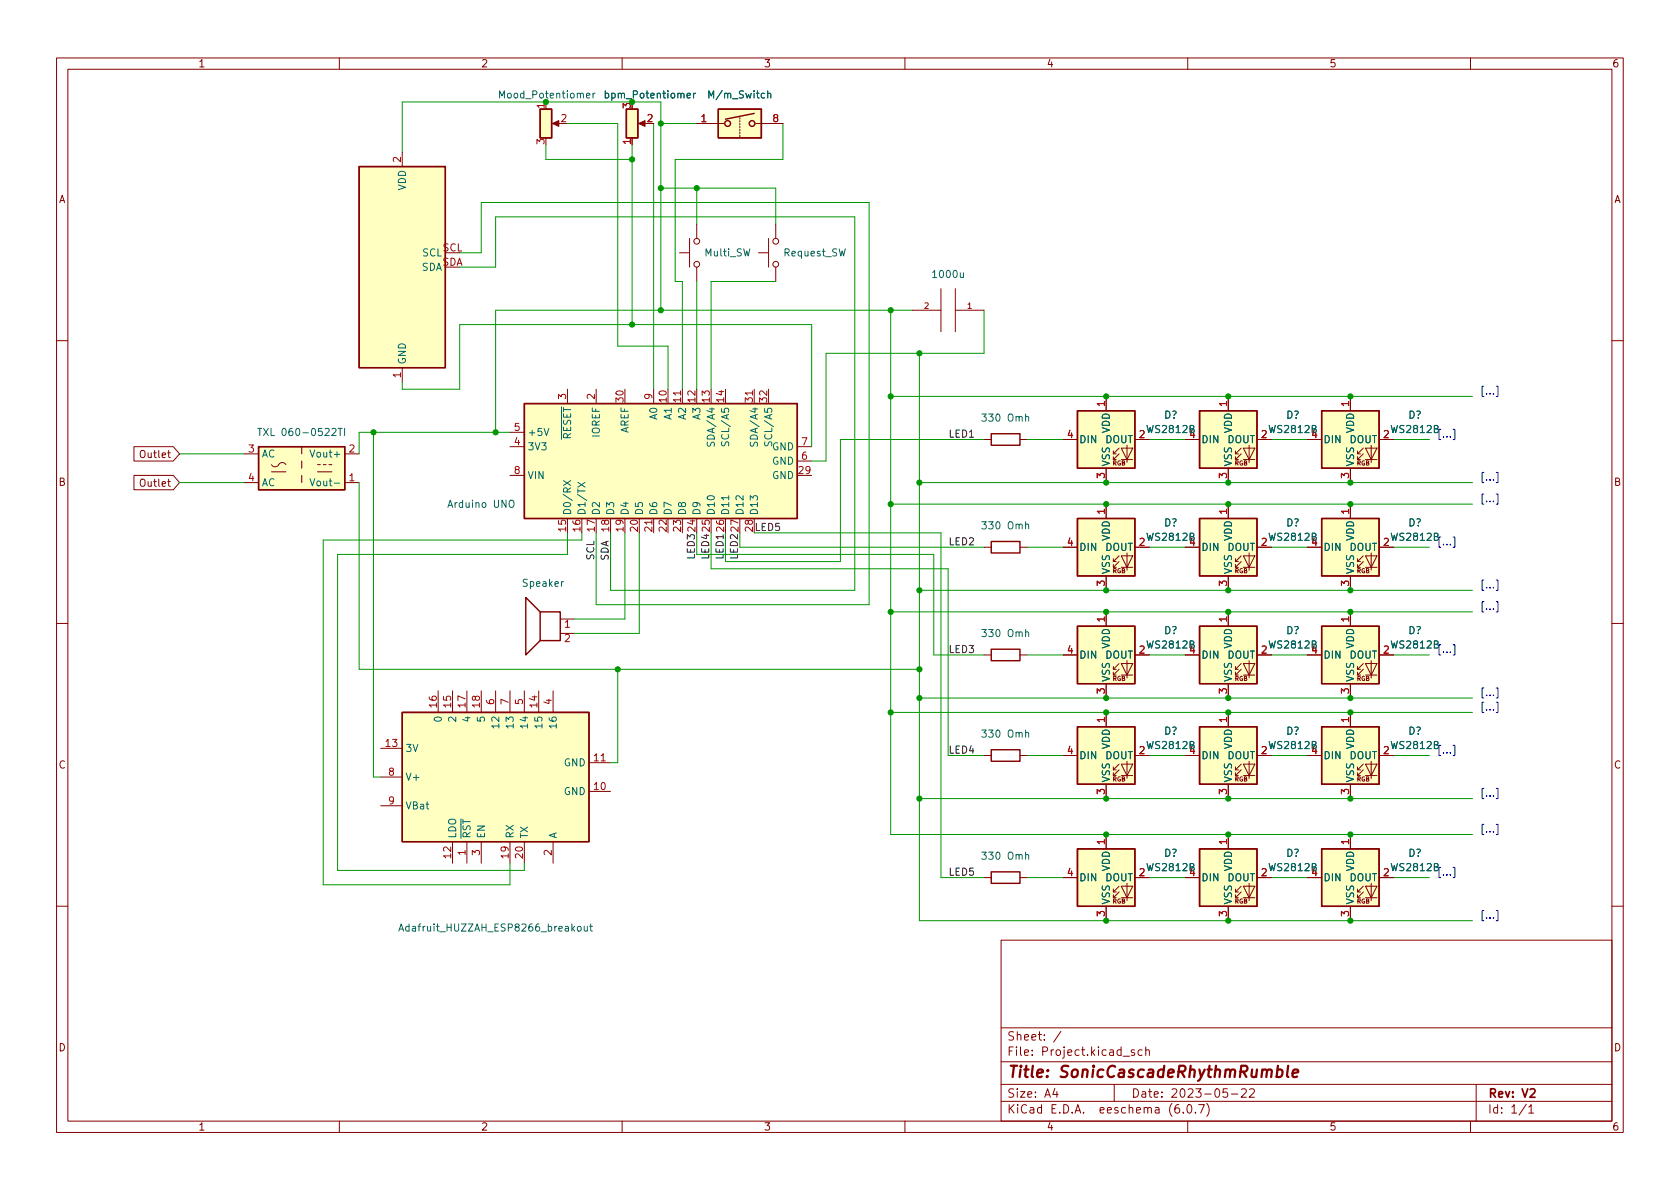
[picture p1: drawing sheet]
<svg xmlns="http://www.w3.org/2000/svg" width="297mm" height="210mm" viewBox="0 0 297 210" stroke-linecap="round" stroke-linejoin="round" font-family="sans-serif">
<g fill="none" stroke="#840000" stroke-width=".18">
<path d="M10 10.2h277v190.1h-277zM12 12.2h273v186.1h-273zM60 10.2v2M110 10.2v2M160 10.2v2M210 10.2v2M260 10.2v2M71.1 26.9v2.6M98 21.8h1.1M113.3 21.8h1M123.2 21.8h4.8M123.2 39.6v2.6"/>
<path d="M130.8 20.8v.3M130.8 21.3v.3M130.8 21.8v.3M130.8 22.3v.3M130.8 22.9v.2M130.8 23.4v.2M130.8 23.9v.5M133.6 21.8h4.8M137.2 39.6v2.6M120.1 44.7h1.8M121.9 42.2v5M123.2 47.2v2.6"/>
<path d="M134.1 44.7h1.8M135.9 42.2v5M137.2 47.2v2.6M161.3 54.9h5.1M166.4 51v7.7M168.9 51v7.7M168.9 54.9h5.1M10 60.2h2M23.7 79h6.9l1.1 1.3-1.1 1.2h-6.9zM53.3 79v1.3M71.1 65v2.6M90.2 79h2.5"/>
<path d="M90.2 76.4h2.5M100.3 68.8v2.6M105.4 68.8v2.6M115.6 68.8v2.6M120.6 68.8v2.6M133.3 68.8v2.6M141 79h2.5M174 77.7h1.3M180.3 77.7h1.3M188 77.7h2.5M195.6 70.1v2.5M197.9 79.2l-1.1 1.1v-.5"/>
<path d="M198.2 79.2h2.1l-1 2.1zM199.3 78.7v3.1M200.7 77.7h2.5M209.5 77.7h2.6M217.2 70.1v2.5M219.5 79.2l-1.1 1.1v-.5M219.8 79.2h2.1l-1 2.1zM220.9 78.7v3.1M222.2 77.7h2.6M231.1 77.7h2.6M238.8 70.1v2.5M241 79.2l-1 1.1v-.5"/>
<path d="M241.4 79.2h2.1l-1.1 2.1zM242.4 78.7v3.1M243.8 77.7h2.6M285 60.2h2M23.7 84.1h6.9l1.1 1.2-1.1 1.3h-6.9zM43.2 80.3h2.5M43.2 85.3h2.5M48 83.4h2.5M48 82.2a.8 .8 0 0 0 .8 .3 .8 .8 0 0 0 .7-.5 .73 .73 0 0 1 1 .2M53.3 81.5v1.3M53.3 84.1v1.2M56.1 83.4h2.6"/>
<path d="M56.1 82.2h.5M57.1 82.2h.6M58.2 82.2h.5M61 80.3h2.5M61 85.3h2.5M90.2 84.1h2.5M115.6 91.7v2.5M141 81.5h2.5M174 96.8h1.3M180.3 96.8h1.3M188 96.8h2.5M195.6 82.8v2.5"/>
<path d="M195.6 89.1v2.6M196.8 99.3h.6M196.8 80.3h.6M197.9 80.3l-1.1 1v-.5M197.9 99.3l-1.1 1v-.5M197.9 98.3l-1.1 1v-.5M198.2 98.3h2.1l-1 2zM198.2 81.3h2.1M199.3 97.8v3M200.7 96.8h2.5M209.5 96.8h2.6M217.2 82.8v2.5"/>
<path d="M217.2 89.1v2.6M218.4 99.3h.5M218.4 80.3h.5M219.5 80.3l-1.1 1v-.5M219.5 99.3l-1.1 1v-.5M219.5 98.3l-1.1 1v-.5M219.8 98.3h2.1l-1 2zM219.8 81.3h2.1M220.9 97.8v3M222.2 96.8h2.6M231.1 96.8h2.6M238.8 82.8v2.5"/>
<path d="M238.8 89.1v2.6M240 99.3h.5M240 80.3h.5M241 99.3l-1 1v-.5M241 98.3l-1 1v-.5M241 80.3l-1 1v-.5M241.4 98.3h2.1l-1.1 2zM241.4 81.3h2.1M242.4 97.8v3M243.8 96.8h2.6M10 110.2h2M99.1 109.5h2.5"/>
<path d="M99.1 112h2.5M174 115.8h1.3M180.3 115.8h1.3M188 115.8h2.5M195.6 101.8v2.6M195.6 108.2v2.5M196.8 118.4h.6M197.9 118.4l-1.1 1v-.5M197.9 117.3l-1.1 1.1v-.5M198.2 117.3h2.1l-1 2.1zM198.2 100.3h2.1M198.2 119.4h2.1"/>
<path d="M199.3 116.8v3.1M200.7 115.8h2.5M209.5 115.8h2.6M217.2 101.8v2.6M217.2 108.2v2.5M218.4 118.4h.5M219.5 118.4l-1.1 1v-.5M219.5 117.3l-1.1 1.1v-.5M219.8 117.3h2.1l-1 2.1zM219.8 100.3h2.1M219.8 119.4h2.1M220.9 116.8v3.1"/>
<path d="M222.2 115.8h2.6M231.1 115.8h2.6M238.8 101.8v2.6M238.8 108.2v2.5M240 118.4h.5M241 118.4l-1 1v-.5M241 117.3l-1 1.1v-.5M241.4 117.3h2.1l-1.1 2.1zM241.4 100.3h2.1M241.4 119.4h2.1M242.4 116.8v3.1M243.8 115.8h2.6"/>
<path d="M285 110.2h2M67.3 132.3h3.8M67.3 137.4h3.8M77.5 122.2v3.8M80 122.2v3.8M82.5 122.2v3.8M85.1 122.2v3.8M87.6 122.2v3.8M90.2 122.2v3.8M92.7 122.2v3.8M95.2 122.2v3.8M97.8 122.2v3.8"/>
<path d="M104.1 139.9h3.8M104.1 134.9h3.8M174 133.6h1.3M180.3 133.6h1.3M188 133.6h2.5M195.6 120.9v2.5M195.6 126v2.5M195.6 138.7v2.5M196.8 136.1h.6M197.9 136.1l-1.1 1.1v-.6M197.9 135.1l-1.1 1v-.5M198.2 135.1h2.1l-1 2.1z"/>
<path d="M198.2 137.2h2.1M199.3 134.6v3.1M200.7 133.6h2.5M209.5 133.6h2.6M217.2 120.9v2.5M217.2 126v2.5M217.2 138.7v2.5M218.4 136.1h.5M219.5 136.1l-1.1 1.1v-.6M219.5 135.1l-1.1 1v-.5M219.8 135.1h2.1l-1 2.1zM219.8 137.2h2.1"/>
<path d="M220.9 134.6v3.1M222.2 133.6h2.6M231.1 133.6h2.6M238.8 120.9v2.5M238.8 126v2.5M238.8 138.7v2.5M240 136.1h.5M241 136.1l-1 1.1v-.6M241 135.1l-1 1v-.5M241.4 135.1h2.1l-1.1 2.1zM241.4 137.2h2.1M242.4 134.6v3.1"/>
<path d="M243.8 133.6h2.6M67.3 142.5h3.8M80 148.8v3.8M82.5 148.8v3.8M85.1 148.8v3.8M90.2 148.8v3.8M92.7 148.8v3.8M97.8 148.8v3.8M174 155.2h1.3M180.3 155.2h1.3M188 155.2h2.5M195.6 147.6v2.5"/>
<path d="M196.8 157.7h.6M197.9 157.7l-1.1 1v-.5M197.9 156.7l-1.1 1v-.5M198.2 156.7h2.1l-1 2zM198.2 158.7h2.1M199.3 156.2v3.1M200.7 155.2h2.5M209.5 155.2h2.6M217.2 147.6v2.5M218.4 157.7h.5M219.5 157.7l-1.1 1v-.5M219.5 156.7l-1.1 1v-.5"/>
<path d="M219.8 156.7h2.1l-1 2zM219.8 158.7h2.1M220.9 156.2v3.1M222.2 155.2h2.6M231.1 155.2h2.6M238.8 147.6v2.5M240 157.7h.5M241 157.7l-1 1v-.5M241 156.7l-1 1v-.5M241.4 156.7h2.1l-1.1 2zM241.4 158.7h2.1M242.4 156.2v3.1"/>
<path d="M243.8 155.2h2.6M10 160.2h2M177 166.3h108v32h-108zM195.6 160.3v2.5M217.2 160.3v2.5M238.8 160.3v2.5M285 160.2h2M60 198.3v2M110 198.3v2M160 198.3v2M177 194.8h108M177 191.8h108"/>
<path d="M177 187.8h108M177 181.8h108M186.5 192.5l-.4 1h1M186.9 193v1M187.6 182.4l-1.3 1.9M197 191.8v3M198.6 186.8h1.1M200.6 185.7l-.4-.1-.2 .2 .1 .3 .5 .1v.4h-.6M201.9 185.7l-.4-.1-.3 .3v.4l.2 .3h.5M202.6 185.8l.2-.2 .3 .1 .1 .9M202.6 185.1v1.5M208.4 195.3a.59 .59 0 0 0-.7 .7v.5l.2 .3h.4l.2-.1 .1-.5-.2-.2-.4-.1-.3 .3"/>
<path d="M209.2 196.7v.1M210 198.3v2M210.1 195.4l.1-.1a.81 .81 0 0 1 .6 .7 .81 .81 0 0 1-.3 .8h-.1a.81 .81 0 0 1-.6-.6 .81 .81 0 0 1 .3-.8zM211.4 196.7v.1M211.9 195.3h1l-.6 1.5M213.4 195.1a1.72 1.72 0 0 1 0 2.3M217 192.5h-.7l-.1 .7 .2-.1 .5 .1 .2 .2-.1 .5-.2 .1-.6-.1M217.7 193.5h1.2M219.5 192.7l.6-.2 .2 .2 .1 .3-1 1h1M220.9 192.7l.6-.2 .2 .2 .1 .3-.9 1h.9M260 198.3v2M261 191.8v6.5"/>
<path d="M269.9 195.3l-1.3 1.9M270.3 195.8l.4-.5v1.5M270.3 196.8h.9"/>
<circle cx="123.2" cy="42.7" r=".51"/>
<circle cx="123.2" cy="46.7" r=".51"/>
<circle cx="137.2" cy="46.7" r=".51"/>
<circle cx="137.2" cy="42.7" r=".51"/>
</g>
<path d="M270.6 192.7l.5-.2 .2 .2 .1 .3-.9 1h.9" fill="none" stroke="#840000" stroke-width=".3"/>
<path d="M225.9 189.2l.2-.1 .5 .1 .2 .3-.1 .6a.66 .66 0 0 1-1 .3M227.8 188.5l-.3 1.7 .3 .3M228.5 189.8l1-.2v-.4l-.2-.1-.6 .1-.2 1 .3 .3 .5-.1" fill="none" stroke="#840000" stroke-width=".4"/>
<g fill="#ffffc2" stroke="#ffffc2" stroke-width=".18">
<path d="M110.7 19.3h2.1v5.1h-2.1z"/>
<path d="M92.7 71.4h48.3v20.3h-48.3z"/>
<path d="M233.7 128.5h10.1v10.2h-10.1z"/>
<path d="M63.5 29.5h15.2v35.5h-15.2z"/>
<path d="M233.7 91.7h10.1v10.1h-10.1z"/>
<path d="M95.5 19.3h2v5.1h-2z"/>
<path d="M212.1 72.6h10.1v10.2h-10.1z"/>
<path d="M190.5 72.6h10.2v10.2h-10.2z"/>
<path d="M71.1 126h33v22.8h-33z"/>
<path d="M127 19.3h7.6v5.1h-7.6z"/>
<path d="M233.7 72.6h10.1v10.2h-10.1z"/>
<path d="M190.5 91.7h10.2v10.1h-10.2z"/>
<path d="M212.1 91.7h10.1v10.1h-10.1z"/>
<path d="M45.7 79h15.3v7.6h-15.3z"/>
<path d="M212.1 150.1h10.1v10.2h-10.1z"/>
<path d="M212.1 110.7h10.1v10.2h-10.1z"/>
<path d="M190.5 150.1h10.2v10.2h-10.2z"/>
<path d="M212.1 128.5h10.1v10.2h-10.1z"/>
<path d="M190.5 128.5h10.2v10.2h-10.2z"/>
<path d="M190.5 110.7h10.2v10.2h-10.2z"/>
<path d="M233.7 110.7h10.1v10.2h-10.1z"/>
<path d="M233.7 150.1h10.1v10.2h-10.1z"/>
</g>
<g fill="none" stroke="#840000" stroke-width=".25">
<path d="M95.5 19.3h2v5.1h-2zM110.7 19.3h2.1v5.1h-2.1zM127 19.3h7.6v5.1h-7.6zM63.5 29.5h15.2v35.5h-15.2zM133.3 20.1l-5 1M45.7 79h15.3v7.6h-15.3zM92.7 71.4h48.3v20.3h-48.3zM175.3 76.7h5v2h-5zM190.5 72.6h10.2v10.2h-10.2zM212.1 72.6h10.1v10.2h-10.1zM233.7 72.6h10.1v10.2h-10.1zM175.3 95.8h5v2h-5z"/>
<path d="M190.5 91.7h10.2v10.1h-10.2zM212.1 91.7h10.1v10.1h-10.1zM233.7 91.7h10.1v10.1h-10.1zM95.5 108.2h3.6v5.1h-3.6zM95.5 108.2l-2.5-2.5v10.1l2.5-2.5M175.3 114.8h5v2h-5zM190.5 110.7h10.2v10.2h-10.2zM212.1 110.7h10.1v10.2h-10.1zM233.7 110.7h10.1v10.2h-10.1zM71.1 126h33v22.8h-33zM175.3 132.6h5v2h-5zM190.5 128.5h10.2v10.2h-10.2z"/>
<path d="M212.1 128.5h10.1v10.2h-10.1zM233.7 128.5h10.1v10.2h-10.1zM175.3 154.2h5v2h-5zM190.5 150.1h10.2v10.2h-10.2zM212.1 150.1h10.1v10.2h-10.1zM233.7 150.1h10.1v10.2h-10.1z"/>
<circle cx="128.7" cy="21.8" r=".51"/>
<circle cx="133" cy="21.8" r=".51"/>
</g>
<g fill="#840000" stroke="#840000" stroke-width=".18">
<path d="M112.9 21.8l1.1-.5v1z"/>
<path d="M97.7 21.8l1.1-.5v1z"/>
</g>
<g fill="none" stroke="#006464" stroke-width=".18">
<path d="M103.7 16.9l.6-.1-.1-.3h-.3l-.2 .2 .1 .6h.4M104.8 16.5v.8M105.2 16.5l-.4 .2M121.5 16.9l.6-.1-.1-.3h-.3l-.2 .2v.6h.5M122.6 16.5v.8M123 16.5l-.4 .2M135.7 16.6l.2-.1h.3l.1 .8M45.6 75.8h.7M45.9 75.8v1.2M54.8 79.6l.4 1.2 .5-1.2M59.8 75.8h.7M60.1 75.8v1.2"/>
<path d="M60.9 75.8v1.2M96.2 75.8l.4 1.2 .4-1.2M125.1 78.2l-.1 .5 .2 .1h.3l.3-.5 .3-.1 .2 .2-.1 .5M127.6 78.1v.5l.1 .2h.4l.2-.6 .3-.1 .2 .3v.4M132.7 78.2v.5l.1 .1h.3l.3-.5 .3-.1 .2 .2v.5M135.3 78.1l-.1 .5 .1 .2h.4l.2-.6 .3-.1 .3 .3-.1 .4M181.3 73.8l.2-.2 .3 .1 .1 .8M54.8 84.6l.4 1.3 .5-1.3M90.2 88.5h.1a.43 .43 0 0 1 .6 .4v.4a.42 .42 0 0 1-.5 .4 .42 .42 0 0 1-.4-.4v-.4zM99.6 85l1.3 .8M100.9 85l-1.3 .8M102.2 85.3l1.2 .8"/>
<path d="M103.4 85.3l-1.2 .8M128.8 87.7v.7M181.3 92.8l.2-.1h.3l.1 .8M181.3 111.9l.2-.2 .3 .1 .1 .8M181.3 129.6l.2-.1 .3 .1 .1 .8M181.3 151.2l.2-.1 .3 .1 .1 .8M70.5 164.7l.4-1.3 .5 1.3M70.6 164.3h.6M103.3 163.8l.1 .8 .3 .1 .1-.2M103.8 163.8v.9M104.3 163.8h.4M104.4 163.4v1.1l.3 .2"/>
</g>
<g fill="none" stroke="#0000c2" stroke-width=".18">
<path d="M256.9 75.9h.3v1.8h-.3M264.5 68.3h.3v1.8h-.3M256.9 95h.3v1.8h-.3M264.5 83.5h.3v1.9h-.3M264.5 87.3h.3v1.9h-.3M256.9 114h.3v1.8h-.3M264.5 106.4h.3v1.8h-.3M264.5 102.6h.3v1.8h-.3M256.9 131.8h.3v1.8h-.3M264.5 139.4h.3v1.8h-.3M264.5 124.2h.3v1.8h-.3M264.5 121.6h.3v1.9h-.3"/>
<path d="M256.9 153.4h.3v1.8h-.3M264.5 145.8h.3v1.8h-.3M264.5 161h.3v1.8h-.3"/>
</g>
<g fill="none" stroke="#009600" stroke-width=".18">
<path d="M71.1 26.9v-8.9h45.7v36.9M96.5 25.6v2.6h15.3M100.3 21.8h8.9v39.4h8.9v7.6M111.8 25.6v31.8M115.6 21.8v47M116.8 21.8h6.4M116.8 33.3h20.4v6.3M123.2 33.3v6.3M138.4 21.8v6.4h-19v21.6h1.2v19M81.3 47.2h6.3v-8.9h63.5v66.1h-43.2v-10.2M81.3 44.7h3.8v-8.9h68.6v71.1h-48.3v-12.7M123.2 49.8v19"/>
<path d="M137.2 49.8h-11.5v19M157.5 54.9v92.7h102.8M161.3 54.9h-73.7v21.5M174 54.9v7.6h-28v19h-2.5M66 76.4v61h1.3M71.1 67.6v1.2h10.2v-11.4h62.2v21.6M90.2 76.4h-26.7v3.9M157.5 70.1h102.8M162.6 62.5v100.3h97.7M174 77.7h-25.4v21.6h-20.3v-5.1M181.6 77.7h6.4M203.2 77.7h6.3"/>
<path d="M224.8 77.7h6.3M246.4 77.7h6.3M31.7 85.3h11.5M31.7 80.3h11.5M63.5 85.3v33.1h99.1M100.3 94.2v3.8h-40.6v55.9h33v-1.3M102.9 94.2v1.3h-45.8v61h33.1v-3.9M110.5 94.2v15.3h-8.9M113 94.2v17.8h-11.4M123.2 94.2v3.8h41.9v17.8h8.9M125.7 94.2v6.4h41.9v33h6.4M130.8 96.8h43.2"/>
<path d="M133.3 94.2h33.1v61h7.6M157.5 89.1h102.8M162.6 85.3h97.7M181.6 96.8h6.4M203.2 96.8h6.3M224.8 96.8h6.3M246.4 96.8h6.3M109.2 118.4v16.5h-1.3M157.5 108.2h102.8M162.6 104.4h97.7M181.6 115.8h6.4M203.2 115.8h6.3"/>
<path d="M224.8 115.8h6.3M246.4 115.8h6.3M157.5 126h102.8M162.6 123.4h97.7M181.6 133.6h6.4M203.2 133.6h6.3M224.8 133.6h6.3M246.4 133.6h6.3M162.6 141.2h97.7M181.6 155.2h6.4M203.2 155.2h6.3M224.8 155.2h6.3"/>
<path d="M246.4 155.2h6.3"/>
</g>
<g fill="#009600" stroke="#009600" stroke-width=".18">
<circle cx="162.6" cy="123.4" r=".46"/>
<circle cx="162.6" cy="118.4" r=".46"/>
<circle cx="162.6" cy="85.3" r=".46"/>
<circle cx="162.6" cy="104.4" r=".46"/>
<circle cx="157.5" cy="89.1" r=".46"/>
<circle cx="157.5" cy="126" r=".46"/>
<circle cx="162.6" cy="141.2" r=".46"/>
<circle cx="157.5" cy="108.2" r=".46"/>
<circle cx="109.2" cy="118.4" r=".46"/>
<circle cx="162.6" cy="62.5" r=".46"/>
<circle cx="157.5" cy="54.9" r=".46"/>
<circle cx="157.5" cy="70.1" r=".46"/>
<circle cx="66" cy="76.4" r=".46"/>
<circle cx="87.6" cy="76.4" r=".46"/>
<circle cx="96.5" cy="18" r=".46"/>
<circle cx="111.8" cy="18" r=".46"/>
<circle cx="111.8" cy="28.2" r=".46"/>
<circle cx="111.8" cy="57.4" r=".46"/>
<circle cx="123.2" cy="33.3" r=".46"/>
<circle cx="116.8" cy="21.8" r=".46"/>
<circle cx="116.8" cy="33.3" r=".46"/>
<circle cx="116.8" cy="54.9" r=".46"/>
<circle cx="195.6" cy="70.1" r=".46"/>
<circle cx="195.6" cy="108.2" r=".46"/>
<circle cx="195.6" cy="123.4" r=".46"/>
<circle cx="195.6" cy="104.4" r=".46"/>
<circle cx="195.6" cy="126" r=".46"/>
<circle cx="217.2" cy="147.6" r=".46"/>
<circle cx="217.2" cy="141.2" r=".46"/>
<circle cx="217.2" cy="108.2" r=".46"/>
<circle cx="195.6" cy="147.6" r=".46"/>
<circle cx="195.6" cy="162.8" r=".46"/>
<circle cx="195.6" cy="141.2" r=".46"/>
<circle cx="217.2" cy="104.4" r=".46"/>
<circle cx="217.2" cy="162.8" r=".46"/>
<circle cx="238.8" cy="162.8" r=".46"/>
<circle cx="217.2" cy="126" r=".46"/>
<circle cx="217.2" cy="123.4" r=".46"/>
<circle cx="217.2" cy="70.1" r=".46"/>
<circle cx="217.2" cy="85.3" r=".46"/>
<circle cx="195.6" cy="89.1" r=".46"/>
<circle cx="217.2" cy="89.1" r=".46"/>
<circle cx="238.8" cy="70.1" r=".46"/>
<circle cx="195.6" cy="85.3" r=".46"/>
<circle cx="238.8" cy="89.1" r=".46"/>
<circle cx="238.8" cy="85.3" r=".46"/>
<circle cx="238.8" cy="126" r=".46"/>
<circle cx="238.8" cy="141.2" r=".46"/>
<circle cx="238.8" cy="108.2" r=".46"/>
<circle cx="238.8" cy="123.4" r=".46"/>
<circle cx="238.8" cy="104.4" r=".46"/>
<circle cx="238.8" cy="147.6" r=".46"/>
</g>
<text font-size="2.8" fill="#840000" x="178" y="190.6">Title: SonicCascadeRhythmRumble</text>
<g font-size="2.1" fill="#840000">
<text x="178" y="184">Sheet: /</text>
<text x="178" y="186.7">File: Project.kicad_sch</text>
<text x="178" y="196.9">KiCad E.D.A. eeschema (6.0.7)</text>
<text x="178" y="194.1">Size: A4</text>
<text x="200" y="194.1">Date: 2023-05-22</text>
<text x="263" y="194.1">Rev: V2</text>
<text x="263" y="196.9">Id: 1/1</text>
</g>
<g font-size="1.8" fill="#840000">
<text x="35" y="11.9">1</text>
<text x="85" y="11.9">2</text>
<text x="135" y="11.9">3</text>
<text x="185" y="11.9">4</text>
<text x="235" y="11.9">5</text>
<text x="285" y="11.9">6</text>
<text x="10.3" y="35.9">A</text>
<text x="285.3" y="35.9">A</text>
<text x="25.2" y="81">Outlet</text>
<text x="10.3" y="85.9">B</text>
<text x="25.2" y="86.1">Outlet</text>
<text x="285.3" y="85.9">B</text>
<text x="10.3" y="135.9">C</text>
<text x="285.3" y="135.9">C</text>
<text x="10.3" y="185.9">D</text>
<text x="285.3" y="185.9">D</text>
<text x="35" y="199.9">1</text>
<text x="85" y="199.9">2</text>
<text x="135" y="199.9">3</text>
<text x="185" y="199.9">4</text>
<text x="235" y="199.9">5</text>
<text x="285" y="199.9">6</text>
</g>
<g font-size="1.8" fill="#006464">
<text x="88.7" y="17.4">Mood_Potentiomer</text>
<text x="107.4" y="17.4">bpm_Potentiomer</text>
<text x="125.7" y="17.4">M/m_Switch</text>
<text x="71.8" y="33.7" transform="rotate(-90 71.8 33.7)">VDD</text>
<text x="74.5" y="47.9">SDA</text>
<text x="74.7" y="45.3">SCL</text>
<text x="124.7" y="45.3">Multi_SW</text>
<text x="138.7" y="45.3">Request_SW</text>
<text x="165.1" y="49.1">1000u</text>
<text x="71.8" y="64.5" transform="rotate(-90 71.8 64.5)">GND</text>
<text x="46.9" y="77.1">TXL 060-0522TI</text>
<text x="93.2" y="77.1">+5V</text>
<text x="106" y="77.3" transform="rotate(-90 106 77.3)">IOREF</text>
<text x="111.1" y="76.7" transform="rotate(-90 111.1 76.7)">AREF</text>
<text x="116.2" y="74.1" transform="rotate(-90 116.2 74.1)">A0</text>
<text x="118.7" y="74.1" transform="rotate(-90 118.7 74.1)">A1</text>
<text x="121.3" y="74.1" transform="rotate(-90 121.3 74.1)">A2</text>
<text x="123.8" y="74.1" transform="rotate(-90 123.8 74.1)">A3</text>
<text x="174.1" y="74.5">330 Omh</text>
<text x="196.2" y="76.6" transform="rotate(-90 196.2 76.6)">VDD</text>
<text x="203" y="76.6">WS2812B</text>
<text x="205.8" y="74">D?</text>
<text x="217.8" y="76.6" transform="rotate(-90 217.8 76.6)">VDD</text>
<text x="224.6" y="76.6">WS2812B</text>
<text x="227.4" y="74">D?</text>
<text x="239.4" y="76.6" transform="rotate(-90 239.4 76.6)">VDD</text>
<text x="246.2" y="76.6">WS2812B</text>
<text x="249" y="74">D?</text>
<text x="46.2" y="80.9">AC</text>
<text x="55.5" y="80.9">Vout+</text>
<text x="93.2" y="79.6">3V3</text>
<text x="101" y="79.1" transform="rotate(-90 101 79.1)">~{RESET}</text>
<text x="126.4" y="78.4" transform="rotate(-90 126.4 78.4)">SDA/A4</text>
<text x="128.9" y="78.2" transform="rotate(-90 128.9 78.2)">SCL/A5</text>
<text x="134" y="78.4" transform="rotate(-90 134 78.4)">SDA/A4</text>
<text x="136.5" y="78.2" transform="rotate(-90 136.5 78.2)">SCL/A5</text>
<text x="136.5" y="82.2">GND</text>
<text x="136.5" y="79.6">GND</text>
<text x="190.8" y="78.4">DIN</text>
<text x="195.4" y="78.4">DOUT</text>
<text x="196.2" y="82.5" transform="rotate(-90 196.2 82.5)">VSS</text>
<text x="212.3" y="78.4">DIN</text>
<text x="217" y="78.4">DOUT</text>
<text x="217.8" y="82.5" transform="rotate(-90 217.8 82.5)">VSS</text>
<text x="233.9" y="78.4">DIN</text>
<text x="238.6" y="78.4">DOUT</text>
<text x="239.4" y="82.5" transform="rotate(-90 239.4 82.5)">VSS</text>
<text x="46.2" y="86">AC</text>
<text x="55.9" y="86">Vout-</text>
<text x="79.5" y="89.8">Arduino UNO</text>
<text x="93.2" y="84.7">VIN</text>
<text x="136.5" y="84.7">GND</text>
<text x="101" y="91.2" transform="rotate(-90 101 91.2)">D0/RX</text>
<text x="103.5" y="91.2" transform="rotate(-90 103.5 91.2)">D1/TX</text>
<text x="106" y="91.2" transform="rotate(-90 106 91.2)">D2</text>
<text x="108.6" y="91.2" transform="rotate(-90 108.6 91.2)">D3</text>
<text x="111.1" y="91.2" transform="rotate(-90 111.1 91.2)">D4</text>
<text x="113.7" y="91.2" transform="rotate(-90 113.7 91.2)">D5</text>
<text x="116.2" y="91.2" transform="rotate(-90 116.2 91.2)">D6</text>
<text x="118.7" y="91.2" transform="rotate(-90 118.7 91.2)">D7</text>
<text x="121.3" y="91.2" transform="rotate(-90 121.3 91.2)">D8</text>
<text x="123.8" y="91.2" transform="rotate(-90 123.8 91.2)">D9</text>
<text x="126.4" y="91.2" transform="rotate(-90 126.4 91.2)">D10</text>
<text x="128.9" y="91.2" transform="rotate(-90 128.9 91.2)">D11</text>
<text x="131.4" y="91.2" transform="rotate(-90 131.4 91.2)">D12</text>
<text x="134" y="91.2" transform="rotate(-90 134 91.2)">D13</text>
<text x="174.1" y="93.6">330 Omh</text>
<text x="196.2" y="95.7" transform="rotate(-90 196.2 95.7)">VDD</text>
<text x="203" y="95.6">WS2812B</text>
<text x="205.8" y="93.1">D?</text>
<text x="217.8" y="95.7" transform="rotate(-90 217.8 95.7)">VDD</text>
<text x="224.6" y="95.6">WS2812B</text>
<text x="227.4" y="93.1">D?</text>
<text x="239.4" y="95.7" transform="rotate(-90 239.4 95.7)">VDD</text>
<text x="246.2" y="95.6">WS2812B</text>
<text x="249" y="93.1">D?</text>
<text x="190.8" y="97.4">DIN</text>
<text x="195.4" y="97.4">DOUT</text>
<text x="196.2" y="101.6" transform="rotate(-90 196.2 101.6)">VSS</text>
<text x="212.3" y="97.4">DIN</text>
<text x="217" y="97.4">DOUT</text>
<text x="217.8" y="101.6" transform="rotate(-90 217.8 101.6)">VSS</text>
<text x="233.9" y="97.4">DIN</text>
<text x="238.6" y="97.4">DOUT</text>
<text x="239.4" y="101.6" transform="rotate(-90 239.4 101.6)">VSS</text>
<text x="92.6" y="103.8">Speaker</text>
<text x="174.1" y="112.6">330 Omh</text>
<text x="205.8" y="112.1">D?</text>
<text x="227.4" y="112.1">D?</text>
<text x="249" y="112.1">D?</text>
<text x="190.8" y="116.5">DIN</text>
<text x="195.4" y="116.5">DOUT</text>
<text x="196.2" y="114.7" transform="rotate(-90 196.2 114.7)">VDD</text>
<text x="203" y="114.7">WS2812B</text>
<text x="212.3" y="116.5">DIN</text>
<text x="217" y="116.5">DOUT</text>
<text x="217.8" y="114.7" transform="rotate(-90 217.8 114.7)">VDD</text>
<text x="224.6" y="114.7">WS2812B</text>
<text x="233.9" y="116.5">DIN</text>
<text x="238.6" y="116.5">DOUT</text>
<text x="239.4" y="114.7" transform="rotate(-90 239.4 114.7)">VDD</text>
<text x="246.2" y="114.7">WS2812B</text>
<text x="196.2" y="120.6" transform="rotate(-90 196.2 120.6)">VSS</text>
<text x="217.8" y="120.6" transform="rotate(-90 217.8 120.6)">VSS</text>
<text x="239.4" y="120.6" transform="rotate(-90 239.4 120.6)">VSS</text>
<text x="78.1" y="127.5" transform="rotate(-90 78.1 127.5)">0</text>
<text x="80.6" y="127.5" transform="rotate(-90 80.6 127.5)">2</text>
<text x="83.2" y="127.5" transform="rotate(-90 83.2 127.5)">4</text>
<text x="85.7" y="127.5" transform="rotate(-90 85.7 127.5)">5</text>
<text x="88.3" y="128.5" transform="rotate(-90 88.3 128.5)">12</text>
<text x="90.8" y="128.5" transform="rotate(-90 90.8 128.5)">13</text>
<text x="93.3" y="128.5" transform="rotate(-90 93.3 128.5)">14</text>
<text x="95.9" y="128.5" transform="rotate(-90 95.9 128.5)">15</text>
<text x="98.4" y="128.5" transform="rotate(-90 98.4 128.5)">16</text>
<text x="174.1" y="130.4">330 Omh</text>
<text x="205.8" y="129.9">D?</text>
<text x="227.4" y="129.9">D?</text>
<text x="249" y="129.9">D?</text>
<text x="71.6" y="133">3V</text>
<text x="99.7" y="135.5">GND</text>
<text x="190.8" y="134.2">DIN</text>
<text x="195.4" y="134.2">DOUT</text>
<text x="196.2" y="132.5" transform="rotate(-90 196.2 132.5)">VDD</text>
<text x="203" y="132.4">WS2812B</text>
<text x="212.3" y="134.2">DIN</text>
<text x="217" y="134.2">DOUT</text>
<text x="217.8" y="132.5" transform="rotate(-90 217.8 132.5)">VDD</text>
<text x="224.6" y="132.4">WS2812B</text>
<text x="233.9" y="134.2">DIN</text>
<text x="238.6" y="134.2">DOUT</text>
<text x="239.4" y="132.5" transform="rotate(-90 239.4 132.5)">VDD</text>
<text x="246.2" y="132.4">WS2812B</text>
<text x="71.6" y="138">V+</text>
<text x="71.6" y="143.1">VBat</text>
<text x="99.7" y="140.6">GND</text>
<text x="196.2" y="138.4" transform="rotate(-90 196.2 138.4)">VSS</text>
<text x="217.8" y="138.4" transform="rotate(-90 217.8 138.4)">VSS</text>
<text x="239.4" y="138.4" transform="rotate(-90 239.4 138.4)">VSS</text>
<text x="80.6" y="148.3" transform="rotate(-90 80.6 148.3)">LDO</text>
<text x="83.2" y="148.3" transform="rotate(-90 83.2 148.3)">~{RST}</text>
<text x="85.7" y="148.3" transform="rotate(-90 85.7 148.3)">EN</text>
<text x="90.8" y="148.3" transform="rotate(-90 90.8 148.3)">RX</text>
<text x="93.3" y="148.3" transform="rotate(-90 93.3 148.3)">TX</text>
<text x="98.4" y="148.3" transform="rotate(-90 98.4 148.3)">A</text>
<text x="174.1" y="152">330 Omh</text>
<text x="190.8" y="155.8">DIN</text>
<text x="195.4" y="155.8">DOUT</text>
<text x="196.2" y="154.1" transform="rotate(-90 196.2 154.1)">VDD</text>
<text x="203" y="154">WS2812B</text>
<text x="205.8" y="151.5">D?</text>
<text x="212.3" y="155.8">DIN</text>
<text x="217" y="155.8">DOUT</text>
<text x="217.8" y="154.1" transform="rotate(-90 217.8 154.1)">VDD</text>
<text x="224.6" y="154">WS2812B</text>
<text x="227.4" y="151.5">D?</text>
<text x="233.9" y="155.8">DIN</text>
<text x="238.6" y="155.8">DOUT</text>
<text x="239.4" y="154.1" transform="rotate(-90 239.4 154.1)">VDD</text>
<text x="246.2" y="154">WS2812B</text>
<text x="249" y="151.5">D?</text>
<text x="196.2" y="160" transform="rotate(-90 196.2 160)">VSS</text>
<text x="217.8" y="160" transform="rotate(-90 217.8 160)">VSS</text>
<text x="239.4" y="160" transform="rotate(-90 239.4 160)">VSS</text>
<text x="71.7" y="164.7">Adafruit_HUZZAH_ESP8266_breakout</text>
</g>
<g font-size="1.8" fill="#a90000">
<text x="96.3" y="19.2" transform="rotate(-90 96.3 19.2)">1</text>
<text x="99.2" y="21.6">2</text>
<text x="111.5" y="19.2" transform="rotate(-90 111.5 19.2)">3</text>
<text x="114.4" y="21.6">2</text>
<text x="124" y="21.6">1</text>
<text x="136.7" y="21.6">8</text>
<text x="70.9" y="28.7" transform="rotate(-90 70.9 28.7)">2</text>
<text x="96.3" y="25.5" transform="rotate(-90 96.3 25.5)">3</text>
<text x="111.5" y="25.5" transform="rotate(-90 111.5 25.5)">1</text>
<text x="78.1" y="47">SDA</text>
<text x="78.2" y="44.4">SCL</text>
<text x="70.9" y="66.8" transform="rotate(-90 70.9 66.8)">1</text>
<text x="100.1" y="70.6" transform="rotate(-90 100.1 70.6)">3</text>
<text x="105.2" y="70.6" transform="rotate(-90 105.2 70.6)">2</text>
<text x="110.2" y="71.1" transform="rotate(-90 110.2 71.1)">30</text>
<text x="115.3" y="70.6" transform="rotate(-90 115.3 70.6)">9</text>
<text x="117.9" y="71.1" transform="rotate(-90 117.9 71.1)">10</text>
<text x="120.4" y="71.1" transform="rotate(-90 120.4 71.1)">11</text>
<text x="122.9" y="71.1" transform="rotate(-90 122.9 71.1)">12</text>
<text x="125.5" y="71.1" transform="rotate(-90 125.5 71.1)">13</text>
<text x="128" y="71.1" transform="rotate(-90 128 71.1)">14</text>
<text x="133.1" y="71.1" transform="rotate(-90 133.1 71.1)">31</text>
<text x="135.6" y="71.1" transform="rotate(-90 135.6 71.1)">32</text>
<text x="195.3" y="71.9" transform="rotate(-90 195.3 71.9)">1</text>
<text x="216.9" y="71.9" transform="rotate(-90 216.9 71.9)">1</text>
<text x="238.5" y="71.9" transform="rotate(-90 238.5 71.9)">1</text>
<text x="90.9" y="76.2">5</text>
<text x="188.7" y="77.5">4</text>
<text x="201.4" y="77.5">2</text>
<text x="210.3" y="77.5">4</text>
<text x="223" y="77.5">2</text>
<text x="231.9" y="77.5">4</text>
<text x="244.6" y="77.5">2</text>
<text x="44" y="80">3</text>
<text x="61.7" y="80">2</text>
<text x="90.9" y="78.7">4</text>
<text x="90.9" y="83.8">8</text>
<text x="141.3" y="83.8">29</text>
<text x="141.7" y="81.3">6</text>
<text x="141.7" y="78.7">7</text>
<text x="44" y="85.1">4</text>
<text x="61.7" y="85.1">1</text>
<text x="195.3" y="84.6" transform="rotate(-90 195.3 84.6)">3</text>
<text x="216.9" y="84.6" transform="rotate(-90 216.9 84.6)">3</text>
<text x="238.5" y="84.6" transform="rotate(-90 238.5 84.6)">3</text>
<text x="100.1" y="93.9" transform="rotate(-90 100.1 93.9)">15</text>
<text x="102.6" y="93.9" transform="rotate(-90 102.6 93.9)">16</text>
<text x="105.2" y="93.9" transform="rotate(-90 105.2 93.9)">17</text>
<text x="107.7" y="93.9" transform="rotate(-90 107.7 93.9)">18</text>
<text x="110.2" y="93.9" transform="rotate(-90 110.2 93.9)">19</text>
<text x="112.8" y="93.9" transform="rotate(-90 112.8 93.9)">20</text>
<text x="115.3" y="93.9" transform="rotate(-90 115.3 93.9)">21</text>
<text x="117.9" y="93.9" transform="rotate(-90 117.9 93.9)">22</text>
<text x="120.4" y="93.9" transform="rotate(-90 120.4 93.9)">23</text>
<text x="122.9" y="93.9" transform="rotate(-90 122.9 93.9)">24</text>
<text x="125.5" y="93.9" transform="rotate(-90 125.5 93.9)">25</text>
<text x="128" y="93.9" transform="rotate(-90 128 93.9)">26</text>
<text x="130.6" y="93.9" transform="rotate(-90 130.6 93.9)">27</text>
<text x="133.1" y="93.9" transform="rotate(-90 133.1 93.9)">28</text>
<text x="195.3" y="90.9" transform="rotate(-90 195.3 90.9)">1</text>
<text x="216.9" y="90.9" transform="rotate(-90 216.9 90.9)">1</text>
<text x="238.5" y="90.9" transform="rotate(-90 238.5 90.9)">1</text>
<text x="188.7" y="96.5">4</text>
<text x="201.4" y="96.5">2</text>
<text x="210.3" y="96.5">4</text>
<text x="223" y="96.5">2</text>
<text x="231.9" y="96.5">4</text>
<text x="244.6" y="96.5">2</text>
<text x="195.3" y="103.6" transform="rotate(-90 195.3 103.6)">3</text>
<text x="216.9" y="103.6" transform="rotate(-90 216.9 103.6)">3</text>
<text x="238.5" y="103.6" transform="rotate(-90 238.5 103.6)">3</text>
<text x="99.8" y="111">1</text>
<text x="99.8" y="113.5">2</text>
<text x="195.3" y="110" transform="rotate(-90 195.3 110)">1</text>
<text x="216.9" y="110" transform="rotate(-90 216.9 110)">1</text>
<text x="238.5" y="110" transform="rotate(-90 238.5 110)">1</text>
<text x="188.7" y="115.6">4</text>
<text x="201.4" y="115.6">2</text>
<text x="210.3" y="115.6">4</text>
<text x="223" y="115.6">2</text>
<text x="231.9" y="115.6">4</text>
<text x="244.6" y="115.6">2</text>
<text x="77.2" y="125.1" transform="rotate(-90 77.2 125.1)">16</text>
<text x="79.8" y="125.1" transform="rotate(-90 79.8 125.1)">15</text>
<text x="82.3" y="125.1" transform="rotate(-90 82.3 125.1)">17</text>
<text x="84.8" y="125.1" transform="rotate(-90 84.8 125.1)">18</text>
<text x="87.4" y="124.6" transform="rotate(-90 87.4 124.6)">6</text>
<text x="89.9" y="124.6" transform="rotate(-90 89.9 124.6)">7</text>
<text x="92.5" y="124.6" transform="rotate(-90 92.5 124.6)">5</text>
<text x="95" y="125.1" transform="rotate(-90 95 125.1)">14</text>
<text x="97.5" y="124.6" transform="rotate(-90 97.5 124.6)">4</text>
<text x="195.3" y="122.7" transform="rotate(-90 195.3 122.7)">3</text>
<text x="216.9" y="122.7" transform="rotate(-90 216.9 122.7)">3</text>
<text x="238.5" y="122.7" transform="rotate(-90 238.5 122.7)">3</text>
<text x="195.3" y="127.7" transform="rotate(-90 195.3 127.7)">1</text>
<text x="216.9" y="127.7" transform="rotate(-90 216.9 127.7)">1</text>
<text x="238.5" y="127.7" transform="rotate(-90 238.5 127.7)">1</text>
<text x="68.2" y="132.1">13</text>
<text x="68.7" y="137.2">8</text>
<text x="105.1" y="134.6">11</text>
<text x="188.7" y="133.3">4</text>
<text x="201.4" y="133.3">2</text>
<text x="210.3" y="133.3">4</text>
<text x="223" y="133.3">2</text>
<text x="231.9" y="133.3">4</text>
<text x="244.6" y="133.3">2</text>
<text x="68.7" y="142.2">9</text>
<text x="105.1" y="139.7">10</text>
<text x="195.3" y="140.4" transform="rotate(-90 195.3 140.4)">3</text>
<text x="216.9" y="140.4" transform="rotate(-90 216.9 140.4)">3</text>
<text x="238.5" y="140.4" transform="rotate(-90 238.5 140.4)">3</text>
<text x="195.3" y="149.3" transform="rotate(-90 195.3 149.3)">1</text>
<text x="216.9" y="149.3" transform="rotate(-90 216.9 149.3)">1</text>
<text x="238.5" y="149.3" transform="rotate(-90 238.5 149.3)">1</text>
<text x="79.8" y="151.7" transform="rotate(-90 79.8 151.7)">12</text>
<text x="82.3" y="151.2" transform="rotate(-90 82.3 151.2)">1</text>
<text x="84.8" y="151.2" transform="rotate(-90 84.8 151.2)">3</text>
<text x="89.9" y="151.7" transform="rotate(-90 89.9 151.7)">19</text>
<text x="92.5" y="151.7" transform="rotate(-90 92.5 151.7)">20</text>
<text x="97.5" y="151.2" transform="rotate(-90 97.5 151.2)">2</text>
<text x="188.7" y="154.9">4</text>
<text x="201.4" y="154.9">2</text>
<text x="210.3" y="154.9">4</text>
<text x="223" y="154.9">2</text>
<text x="231.9" y="154.9">4</text>
<text x="244.6" y="154.9">2</text>
<text x="195.3" y="162" transform="rotate(-90 195.3 162)">3</text>
<text x="216.9" y="162" transform="rotate(-90 216.9 162)">3</text>
<text x="238.5" y="162" transform="rotate(-90 238.5 162)">3</text>
</g>
<g font-size="1.8" fill="#0000c2">
<text x="261.6" y="69.7">[...]</text>
<text x="254" y="77.4">[...]</text>
<text x="261.6" y="85">[...]</text>
<text x="261.6" y="88.8">[...]</text>
<text x="254" y="96.4">[...]</text>
<text x="261.6" y="107.8">[...]</text>
<text x="261.6" y="104">[...]</text>
<text x="254" y="115.5">[...]</text>
<text x="261.6" y="125.6">[...]</text>
<text x="261.6" y="123.1">[...]</text>
<text x="254" y="133.2">[...]</text>
<text x="261.6" y="140.9">[...]</text>
<text x="261.6" y="147.2">[...]</text>
<text x="254" y="154.8">[...]</text>
<text x="261.6" y="162.5">[...]</text>
</g>
<g font-size="1.8" fill="#0f0f0f">
<text x="167.6" y="77.4">LED1</text>
<text x="133.3" y="93.9">LED5</text>
<text x="105.1" y="99" transform="rotate(-90 105.1 99)">SCL</text>
<text x="107.6" y="99.2" transform="rotate(-90 107.6 99.2)">SDA</text>
<text x="122.8" y="98.7" transform="rotate(-90 122.8 98.7)">LED3</text>
<text x="125.4" y="98.7" transform="rotate(-90 125.4 98.7)">LED4</text>
<text x="127.9" y="98.7" transform="rotate(-90 127.9 98.7)">LED1</text>
<text x="167.6" y="96.4">LED2</text>
<text x="167.6" y="115.5">LED3</text>
<text x="167.6" y="133.2">LED4</text>
<text x="167.6" y="154.8">LED5</text>
</g>
<text font-size="1.8" fill="#009600" x="130.5" y="98.7" transform="rotate(-90 130.5 98.7)">LED2</text>
<g font-size="1.4" fill="#a90000">
<text x="163.4" y="54.6">2</text>
<text x="171.1" y="54.6">1</text>
</g>
<g font-size="1.1" fill="#840000">
<text x="196.7" y="82.3">RGB</text>
<text x="218.3" y="82.3">RGB</text>
<text x="239.9" y="82.3">RGB</text>
<text x="196.7" y="101.3">RGB</text>
<text x="218.3" y="101.3">RGB</text>
<text x="239.9" y="101.3">RGB</text>
<text x="196.7" y="120.4">RGB</text>
<text x="218.3" y="120.4">RGB</text>
<text x="239.9" y="120.4">RGB</text>
<text x="196.7" y="138.2">RGB</text>
<text x="218.3" y="138.2">RGB</text>
<text x="239.9" y="138.2">RGB</text>
<text x="196.7" y="159.8">RGB</text>
<text x="218.3" y="159.8">RGB</text>
<text x="239.9" y="159.8">RGB</text>
</g>
</svg>
